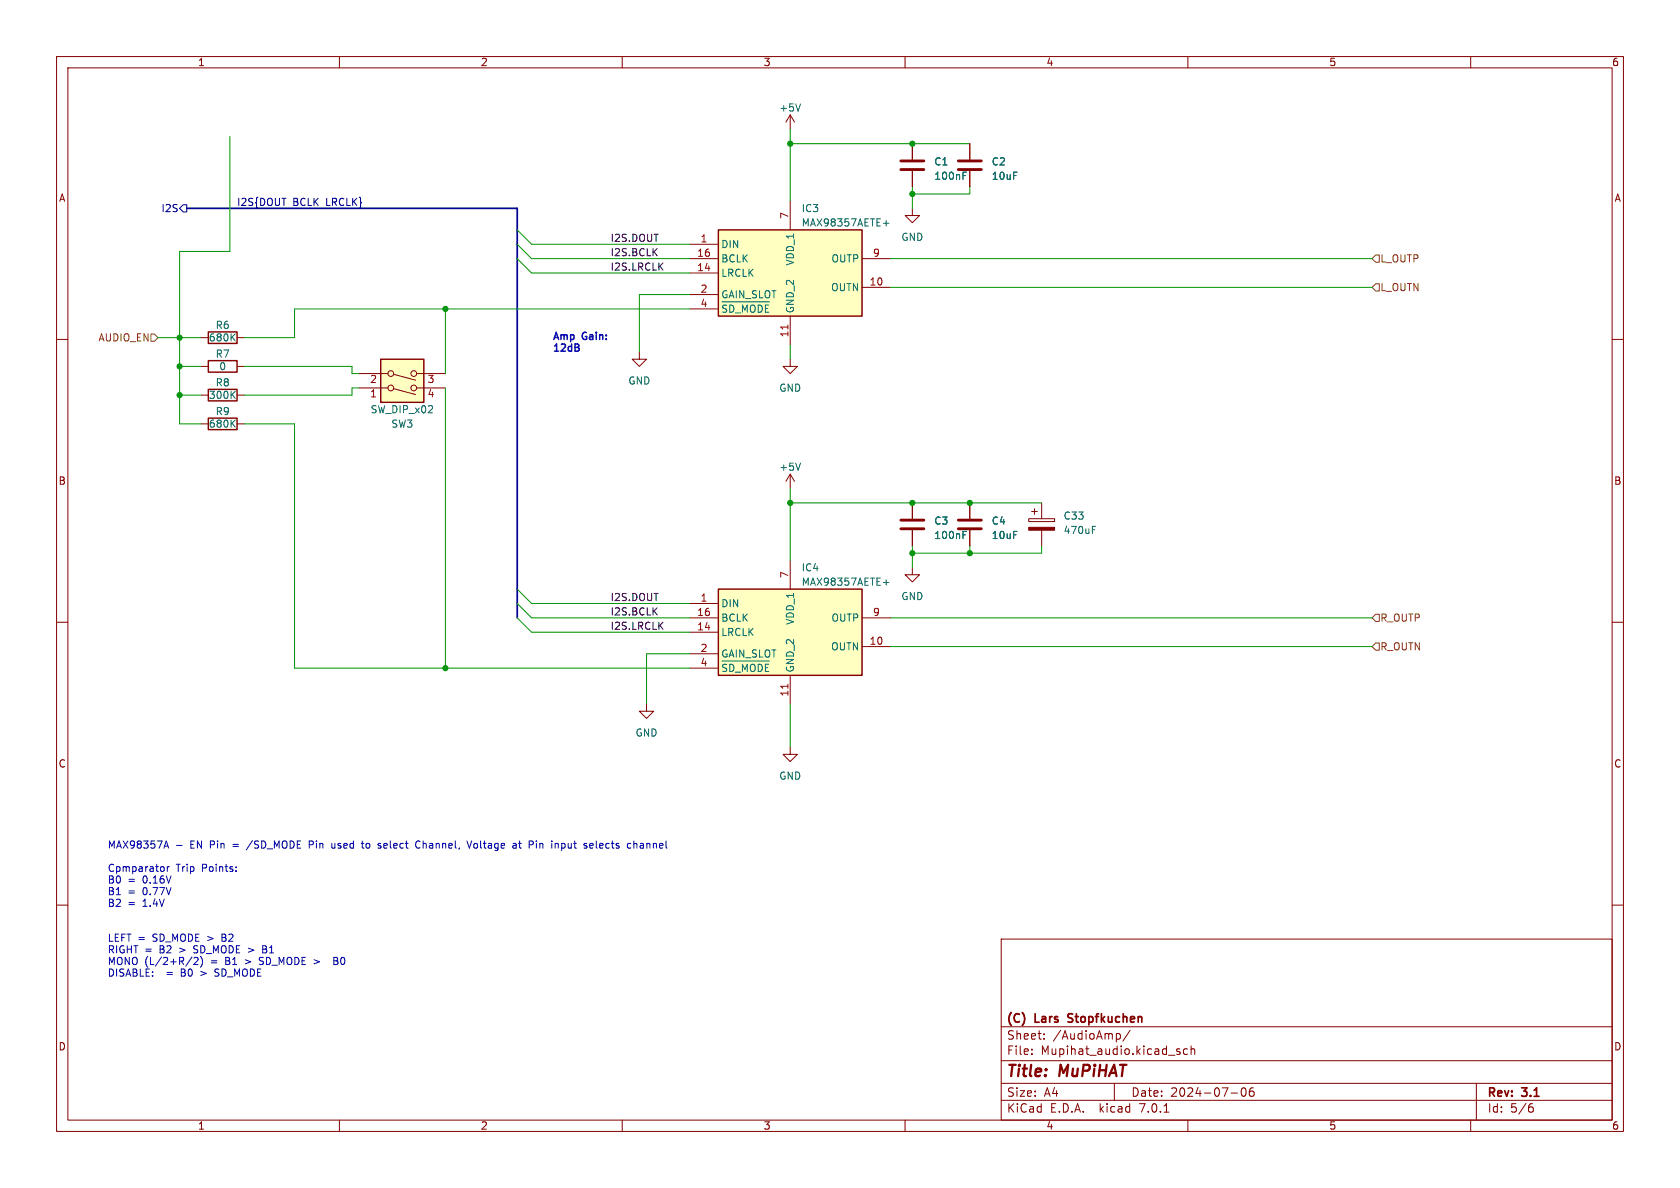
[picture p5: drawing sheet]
<svg xmlns="http://www.w3.org/2000/svg" width="297mm" height="210mm" viewBox="0 0 297 210" stroke-linecap="round" stroke-linejoin="round" font-family="sans-serif">
<g fill="none" stroke="#840000" stroke-width=".18">
<path d="M10 10h277v190h-277zM12 12h273v186h-273zM60 10v2M110 10v2M160 10v2M210 10v2M260 10v2M139.7 20.3v2.6M139.7 35.6v5M139.7 20.3l-.8 1.3M139.7 20.3l.8 1.3M161.3 36.8v1.3h1.3l-1.3 1.3-1.3-1.3h1.3"/>
<path d="M161.3 25.4v2.8M161.3 30.2v2.8M171.4 25.4v2.8M171.4 30.2v2.8M10 60h2M35.6 59.7h1.2M41.9 59.7h1.3M121.9 43.2h5.1M121.9 48.3h5.1M121.9 45.7h5.1M121.9 52.1h5.1M121.9 54.6h5.1"/>
<path d="M139.7 55.9v5.1M152.4 50.8h5.1M152.4 45.7h5.1M285 60h2M35.6 69.9h1.2M35.6 64.8h1.2M35.6 74.9h1.2M41.9 69.9h1.3M41.9 64.8h1.3M41.9 74.9h1.3M63.5 68.6h5.1M63.5 66h5.1"/>
<path d="M69.6 66.2l3.9 1M69.6 68.7l3.9 1M73.7 68.6h5M73.7 66h5M113 62.2v1.3h1.3l-1.3 1.3-1.2-1.3h1.2M139.7 63.5v1.3h1.3l-1.3 1.2-1.3-1.2h1.3M139.7 83.8v2.6M139.7 99.1v5M139.7 83.8l-.8 1.3M139.7 83.8l.8 1.3M161.3 88.9v2.8M161.3 93.7v2.8"/>
<path d="M171.4 88.9v2.8M171.4 93.7v2.8M181.9 91.7h4.5v.5h-4.5zM182.4 90.4h1M182.9 89.9v1M184.1 88.9v2.8M184.1 93.7v2.8M10 110h2M121.9 106.7h5.1M121.9 111.8h5.1M121.9 109.2h5.1M121.9 115.6h5.1"/>
<path d="M121.9 118.1h5.1M139.7 119.4v5.1M152.4 114.3h5.1M152.4 109.2h5.1M161.3 100.3v1.3h1.3l-1.3 1.3-1.3-1.3h1.3M285 110h2M114.3 124.5v1.2h1.3l-1.3 1.3-1.3-1.3h1.3M139.7 132.1v1.3h1.3l-1.3 1.2-1.3-1.2h1.3M10 160h2M285 160h2M177 166h108v32h-108zM60 198v2"/>
<path d="M110 198v2M160 198v2M177 194.5h108M177 191.5h108M177 187.5h108M177 181.5h108M182.4 186.3v.1M182.4 185.5v.1M184.6 183.6v.1M184.6 182.8v.1M197 191.5v3M197.5 182.7h.3l.3 .3-.1 .6-.5 .1"/>
<path d="M199.8 182.1l-1.3 2M205.8 196.6h.8M208.1 185.8l.5 .2v.1v.2l-.5 .1M208.1 185.5h.5M209.9 185.5l-.4-.1-.3 .3v.4l.2 .2h.5M210 198v2M210.6 185.5l.2-.1 .3 .1 .1 .9M210.6 184.9v1.5M217.6 193.2h1.2M219.6 192.4l.2-.1a.81 .81 0 0 1 .6 .6 .81 .81 0 0 1-.3 .8l-.2 .1a.81 .81 0 0 1-.6-.6 .81 .81 0 0 1 .3-.8zM221.6 192.3a.59 .59 0 0 0-.7 .6v.6l.1 .2 .4 .1 .2-.1 .1-.5-.1-.3h-.5l-.2 .3M260 198v2"/>
<path d="M261 191.5v6.5M270.5 195.7h.4l.2 .3-.1 .5-.5 .1M270.9 195.1l-.4 .1"/>
<circle cx="69.1" cy="68.6" r=".51"/>
<circle cx="69.1" cy="66" r=".51"/>
<circle cx="73.2" cy="66" r=".51"/>
<circle cx="73.2" cy="68.6" r=".51"/>
</g>
<path d="M36.8 58.7h5.1v2h-5.1zM127 40.6h25.4v15.3h-25.4zM36.8 68.8h5.1v2.1h-5.1zM36.8 63.8h5.1v2h-5.1zM36.8 73.9h5.1v2h-5.1zM67.3 63.5h7.6v7.6h-7.6zM127 104.1h25.4v15.3h-25.4z" fill="none" stroke="#840000" stroke-width=".25"/>
<g fill="#ffffc2" stroke="#ffffc2" stroke-width=".18">
<path d="M127 104.1h25.4v15.3h-25.4z"/>
<path d="M127 40.6h25.4v15.3h-25.4z"/>
<path d="M67.3 63.5h7.6v7.6h-7.6z"/>
</g>
<path d="M139.3 57.5v.7M139.3 121v.7" fill="none" stroke="#a90000" stroke-width=".18"/>
<g fill="none" stroke="#006464" stroke-width=".18">
<path d="M141.5 18.4l-.4 1.2M156.2 39.5h.9M156.7 39v1M170.3 30.4h.6M127.6 53.4h8.4M128.5 54l-.5-.1-.3 .3M129.7 54.2l-.2-.2-.5-.1v1.3M131.3 55.2v-1.3l.4 .9 .4-.9v1.3M132.6 54.4a.42 .42 0 0 1 .5-.5 .42 .42 0 0 1 .4 .5M134.7 54.2l-.2-.2-.5-.1v1.3M135.9 53.9h-.6v1.3M141.5 81.9l-.4 1.2"/>
<path d="M170.3 93.9h.6M193.1 93h.6M127.6 116.9h8.4M128.5 117.5l-.5-.1-.3 .3M129.7 117.7l-.2-.2-.5-.1v1.3M131.3 118.7v-1.3l.4 .9 .4-.9v1.3M132.6 117.9a.42 .42 0 0 1 .5-.5 .42 .42 0 0 1 .4 .5M134.7 117.7l-.2-.2-.5-.1v1.3M135.9 117.4h-.6v1.3M156.2 103h.9M156.7 102.5v1"/>
</g>
<path d="M159.3 30h4M159.3 28.4h4M169.4 30h4.1M169.4 28.4h4.1M159.3 93.5h4M159.3 91.9h4M169.4 93.5h4.1M169.4 91.9h4.1" fill="none" stroke="#840000" stroke-width=".51"/>
<path d="M181.9 93.2h4.5v.5h-4.5z" fill="#840000" stroke="#840000" stroke-width=".18"/>
<path d="M26.7 59.1h.6l.6 .6-.6 .6h-.6zM243.2 45.1h.6v1.3h-.6l-.6-.7zM243.2 50.2h.6v1.2h-.6l-.6-.6zM243.2 108.6h.6v1.3h-.6l-.6-.7zM243.2 113.7h.6v1.2h-.6l-.6-.6z" fill="none" stroke="#725600" stroke-width=".18"/>
<path d="M32.4 36.2h.6v1.3h-.6l-.7-.7z" fill="none" stroke="#000084" stroke-width=".18"/>
<g fill="none" stroke="#0000c2" stroke-width=".18">
<path d="M29 153.3v.6M29.1 149.6h.6M29.4 148.7l.4 1.2M29.6 153.2v.8M29.9 153.2l-.3 .2M31.2 149.4h1M41.7 153.9v.1M41.7 153.3v.1M58.7 149.1v.7l.1 .1M63.9 149.1h.4M64 148.7v1.1l.2 .1M66.8 149.9h.4"/>
<path d="M67.2 149.1l-.4 .2 .1 .1 .3 .1M74 148.7a.64 .64 0 0 0-.5 .6 .64 .64 0 0 0 .5 .6M82.5 148.7l.5 1.2 .4-1.2M90.7 149.1h.5l.1 .8M91.3 149.4h-.5l-.1 .2 .1 .3h.5M93.6 148.7h.4l.3 .2-.1 .4h-.6M98.2 149.1v.8M98.6 149.1h-.3l-.1 .1M103.4 149.1h.3M103.4 149.5l.3 .1 .1 .2-.2 .1h-.2M104.4 149.1l-.1 .2v.5l.1 .1M104.9 149.4l-.6 .1"/>
<path d="M110.9 149.7l.3 .2h.3M111.5 149.1h-.3l-.3 .2M112.1 148.7v1.2M112.2 149.1l-.1 .1M33.9 169.2l-1.1 1.6M35 169.4v.4l-.8 .7h.8M35.7 169.4a1.48 1.48 0 0 1-.3 1.6M59 169.8h.4M59.4 169.2h-.4v1.3h.5"/>
</g>
<path d="M33 36.8h58.4v72.4" fill="none" stroke="#000084" stroke-width=".3"/>
<g fill="none" stroke="#009600" stroke-width=".18">
<path d="M40.6 24.1v20.4h-8.9v30.4h3.9M139.7 22.9v12.7M139.7 25.4h31.7M161.3 33v3.8M171.4 33v1.3h-10.1M27.9 59.7h7.7M78.7 54.6v11.4M91.4 40.6l2.6 2.6h27.9M91.4 43.2l2.6 2.5h27.9M91.4 45.7l2.6 2.6h27.9M121.9 54.6h-69.8v5.1h-8.9M121.9 52.1h-8.9v10.1"/>
<path d="M157.5 45.7h85.1M157.5 50.8h85.1M31.7 64.8h3.9M31.7 69.9h3.9M43.2 74.9h8.9v43.2h69.8M43.2 64.8h19v1.2h1.3M63.5 68.6h-1.3v1.3h-19M78.7 68.6v49.5M139.7 61v2.5M139.7 86.4v12.7M139.7 88.9h44.4M161.3 96.5v3.8"/>
<path d="M171.4 96.5v1.3M184.1 96.5v1.3h-22.8M91.4 104.1l2.6 2.6h27.9M91.4 109.2l2.6 2.6h27.9M91.4 106.7l2.6 2.5h27.9M121.9 115.6h-7.6v8.9M157.5 109.2h85.1M157.5 114.3h85.1M139.7 124.5v7.6"/>
</g>
<g fill="#009600" stroke="#009600" stroke-width=".18">
<circle cx="31.7" cy="59.7" r=".46"/>
<circle cx="31.7" cy="64.8" r=".46"/>
<circle cx="78.7" cy="54.6" r=".46"/>
<circle cx="31.7" cy="69.9" r=".46"/>
<circle cx="78.7" cy="118.1" r=".46"/>
<circle cx="139.7" cy="88.9" r=".46"/>
<circle cx="139.7" cy="25.4" r=".46"/>
<circle cx="161.3" cy="34.3" r=".46"/>
<circle cx="161.3" cy="25.4" r=".46"/>
<circle cx="171.4" cy="88.9" r=".46"/>
<circle cx="171.4" cy="97.8" r=".46"/>
<circle cx="161.3" cy="97.8" r=".46"/>
<circle cx="161.3" cy="88.9" r=".46"/>
</g>
<g font-size="2.8" fill="#840000">
<text x="178" y="190.8">Title:</text>
<text x="187.4" y="190.8">MuPiHAT</text>
</g>
<g font-size="2.1" fill="#840000">
<text x="178" y="183.9">Sheet:</text>
<text x="178" y="181.1">(C)</text>
<text x="183.1" y="181.1">Lars</text>
<text x="186.2" y="183.9">/AudioAmp/</text>
<text x="189.4" y="181.1">Stopfkuchen</text>
<text x="178" y="186.6">File:</text>
<text x="184" y="186.6">Mupihat_audio.kicad_sch</text>
<text x="178" y="196.8">KiCad</text>
<text x="178" y="194">Size:</text>
<text x="184.6" y="194">A4</text>
<text x="185.7" y="196.8">E.D.A.</text>
<text x="194.4" y="196.8">kicad</text>
<text x="200" y="194">Date:</text>
<text x="201.5" y="196.8">7.0.1</text>
<text x="206.9" y="194">2024-07-06</text>
<text x="263" y="194.2">Rev:</text>
<text x="263" y="196.8">Id:</text>
<text x="267" y="196.8">5/6</text>
<text x="269.2" y="194.2">3.1</text>
</g>
<g font-size="1.8" fill="#840000">
<text x="35" y="11.8">1</text>
<text x="85" y="11.8">2</text>
<text x="135" y="11.8">3</text>
<text x="185" y="11.8">4</text>
<text x="235" y="11.8">5</text>
<text x="285" y="11.8">6</text>
<text x="10.4" y="35.8">A</text>
<text x="285.4" y="35.8">A</text>
<text x="10.3" y="85.8">B</text>
<text x="285.3" y="85.8">B</text>
<text x="10.3" y="135.8">C</text>
<text x="285.3" y="135.8">C</text>
<text x="10.3" y="185.8">D</text>
<text x="285.3" y="185.8">D</text>
<text x="35" y="199.8">1</text>
<text x="85" y="199.8">2</text>
<text x="135" y="199.8">3</text>
<text x="185" y="199.8">4</text>
<text x="235" y="199.8">5</text>
<text x="285" y="199.8">6</text>
</g>
<g font-size="1.8" fill="#006464">
<text x="137.7" y="19.9">+5V</text>
<text x="165.1" y="29.4">C1</text>
<text x="175.3" y="29.4">C2</text>
<text x="165.1" y="31.9">100nF</text>
<text x="175.3" y="31.9">10uF</text>
<text x="141.7" y="37.7">IC3</text>
<text x="141.7" y="40.2">MAX98357AETE+</text>
<text x="127.5" y="44">DIN</text>
<text x="127.5" y="46.5">BCLK</text>
<text x="140.5" y="47.1" transform="rotate(-90 140.5 47.1)">VDD_1</text>
<text x="146.9" y="46.5">OUTP</text>
<text x="159.3" y="42.7">GND</text>
<text x="127.5" y="49.1">LRCLK</text>
<text x="127.5" y="52.9">GAIN_SLOT</text>
<text x="146.8" y="51.6">OUTN</text>
<text x="38.1" y="58.3">R6</text>
<text x="127.5" y="56">~{SD_MODE}</text>
<text x="140.5" y="55.4" transform="rotate(-90 140.5 55.4)">GND_2</text>
<text x="36.9" y="60.5">680K</text>
<text x="38.1" y="63.4">R7</text>
<text x="38.7" y="65.6">0</text>
<text x="36.9" y="70.7">300K</text>
<text x="38.1" y="68.5">R8</text>
<text x="111" y="68.1">GND</text>
<text x="137.7" y="69.4">GND</text>
<text x="36.9" y="75.8">680K</text>
<text x="38.1" y="73.5">R9</text>
<text x="65.5" y="73.2">SW_DIP_x02</text>
<text x="69.1" y="75.8">SW3</text>
<text x="137.7" y="83.4">+5V</text>
<text x="165.1" y="92.9">C3</text>
<text x="165.1" y="95.4">100nF</text>
<text x="175.3" y="92.9">C4</text>
<text x="175.3" y="95.4">10uF</text>
<text x="188" y="92">C33</text>
<text x="188" y="94.6">470uF</text>
<text x="141.7" y="101.2">IC4</text>
<text x="127.5" y="107.5">DIN</text>
<text x="141.7" y="103.7">MAX98357AETE+</text>
<text x="159.3" y="106.2">GND</text>
<text x="127.5" y="112.6">LRCLK</text>
<text x="127.5" y="110">BCLK</text>
<text x="140.5" y="110.6" transform="rotate(-90 140.5 110.6)">VDD_1</text>
<text x="146.9" y="110">OUTP</text>
<text x="127.5" y="116.4">GAIN_SLOT</text>
<text x="127.5" y="119.5">~{SD_MODE}</text>
<text x="140.5" y="118.9" transform="rotate(-90 140.5 118.9)">GND_2</text>
<text x="146.8" y="115.1">OUTN</text>
<text x="112.3" y="130.4">GND</text>
<text x="137.7" y="138">GND</text>
</g>
<g font-size="1.8" fill="#000084">
<text x="28.4" y="37.7">I2S</text>
<text x="41.9" y="36.5">I2S{DOUT</text>
<text x="51.8" y="36.5">BCLK</text>
<text x="57.7" y="36.5">LRCLK}</text>
</g>
<g font-size="1.8" fill="#a90000">
<text x="139.4" y="38.8" transform="rotate(-90 139.4 38.8)">7</text>
<text x="123.2" y="45.5">16</text>
<text x="123.8" y="42.9">1</text>
<text x="154.3" y="45.5">9</text>
<text x="123.2" y="48">14</text>
<text x="123.8" y="51.8">2</text>
<text x="153.7" y="50.5">10</text>
<text x="123.8" y="54.4">4</text>
<text x="139.4" y="59.7" transform="rotate(-90 139.4 59.7)">11</text>
<text x="65.4" y="70.5">1</text>
<text x="65.4" y="67.9">2</text>
<text x="75.5" y="67.9">3</text>
<text x="75.5" y="70.5">4</text>
<text x="123.8" y="106.4">1</text>
<text x="139.4" y="102.3" transform="rotate(-90 139.4 102.3)">7</text>
<text x="123.2" y="111.5">14</text>
<text x="123.2" y="109">16</text>
<text x="154.3" y="109">9</text>
<text x="123.8" y="115.3">2</text>
<text x="123.8" y="117.9">4</text>
<text x="153.7" y="114">10</text>
<text x="139.4" y="123.2" transform="rotate(-90 139.4 123.2)">11</text>
</g>
<g font-size="1.8" fill="#0f0f0f">
<text x="107.9" y="45.4">I2S.BCLK</text>
<text x="107.9" y="47.9">I2S.LRCLK</text>
<text x="107.9" y="42.8">I2S.DOUT</text>
<text x="107.9" y="106.3">I2S.DOUT</text>
<text x="107.9" y="111.4">I2S.LRCLK</text>
<text x="107.9" y="108.9">I2S.BCLK</text>
</g>
<g font-size="1.8" fill="#725600">
<text x="244" y="46.5">L_OUTP</text>
<text x="244" y="51.6">L_OUTN</text>
<text x="17.3" y="60.5">AUDIO_EN</text>
<text x="244" y="110">R_OUTP</text>
<text x="244" y="115.1">R_OUTN</text>
</g>
<g font-size="1.8" fill="#0000c2">
<text x="97.8" y="60.2">Amp</text>
<text x="97.8" y="62.2">12dB</text>
<text x="103.1" y="60.2">Gain:</text>
<text x="19" y="150.1">MAX98357A</text>
<text x="19" y="154.2">Cpmparator</text>
<text x="31.2" y="154.2">Trip</text>
<text x="33.7" y="150.1">EN Pin</text>
<text x="35.8" y="154.2">Points:</text>
<text x="41.4" y="150.1">=</text>
<text x="44.1" y="150.1">/SD_MODE</text>
<text x="55.1" y="150.1">Pin</text>
<text x="59.2" y="150.1">used</text>
<text x="64.8" y="150.1">to</text>
<text x="67.7" y="150.1">select</text>
<text x="74.5" y="150.1">Channel,</text>
<text x="83.8" y="150.1">Voltage</text>
<text x="91.9" y="150.1">at</text>
<text x="94.9" y="150.1">Pin</text>
<text x="99" y="150.1">input</text>
<text x="104.9" y="150.1">selects</text>
<text x="112.7" y="150.1">channel</text>
<text x="19" y="156.3">B0</text>
<text x="19" y="158.3">B1</text>
<text x="19" y="160.4">B2</text>
<text x="22.6" y="156.3">=</text>
<text x="22.6" y="158.3">=</text>
<text x="22.6" y="160.4">=</text>
<text x="25.3" y="156.3">0.16V</text>
<text x="25.3" y="158.3">0.77V</text>
<text x="25.3" y="160.4">1.4V</text>
<text x="19" y="166.5">LEFT =</text>
<text x="27" y="166.5">SD_MODE &gt;</text>
<text x="39.5" y="166.5">B2</text>
<text x="19" y="168.6">RIGHT =</text>
<text x="19" y="170.7">MONO (L/2+R/2)</text>
<text x="19" y="172.7">DISABLE:</text>
<text x="28.3" y="168.6">B2</text>
<text x="29.5" y="172.7">=</text>
<text x="31.8" y="168.6">&gt;</text>
<text x="32.1" y="172.7">B0</text>
<text x="34.5" y="168.6">SD_MODE &gt;</text>
<text x="35.7" y="172.7">&gt;</text>
<text x="37.3" y="170.7">=</text>
<text x="38.4" y="172.7">SD_MODE</text>
<text x="40" y="170.7">B1</text>
<text x="43.6" y="170.7">&gt;</text>
<text x="46.2" y="170.7">SD_MODE &gt;</text>
<text x="46.9" y="168.6">B1</text>
<text x="59.7" y="170.7">B0</text>
</g>
</svg>
